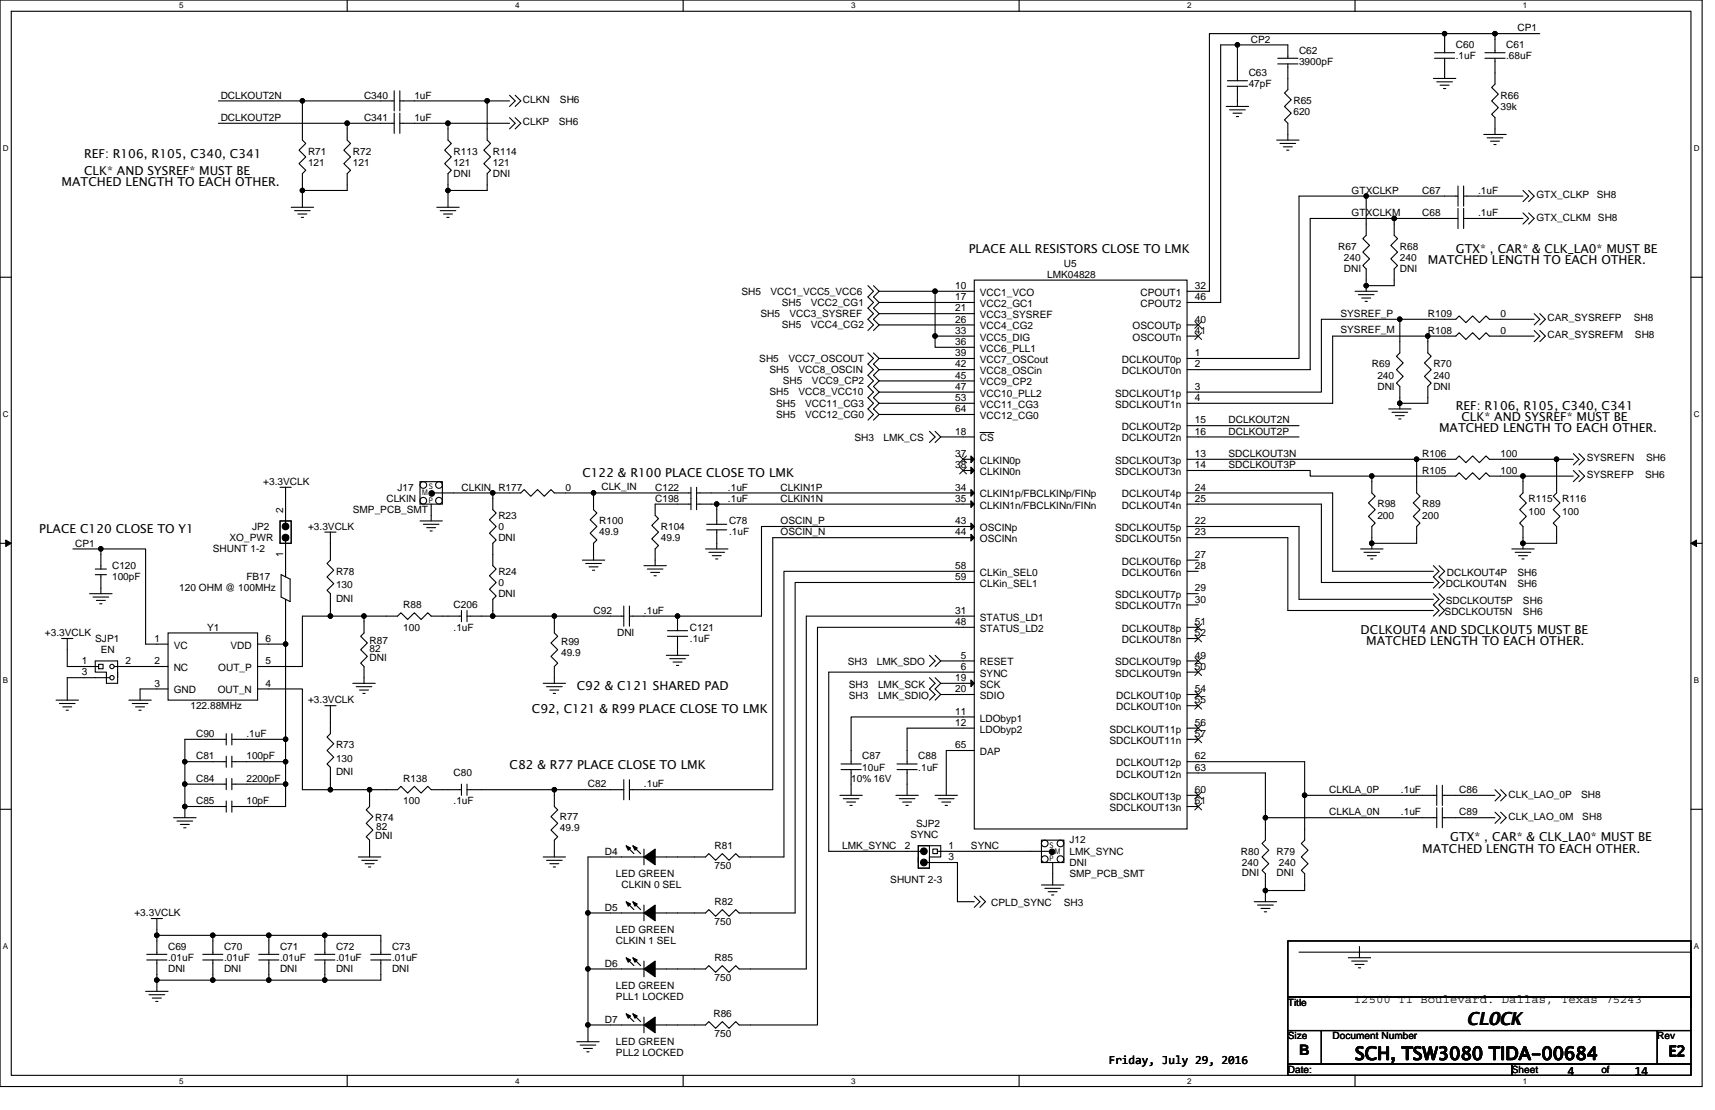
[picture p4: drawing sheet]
<svg xmlns="http://www.w3.org/2000/svg" width="432mm" height="279mm" viewBox="0 0 432 279" stroke-linecap="round" stroke-linejoin="round" font-family="sans-serif">
<path d="M0 0h428.6v273.5h-428.6zM2.8 2.8h422.9v267.9h-422.9z" fill="none" stroke="#000" stroke-width=".28"/>
<g fill="#fff">
<path d="M45.1 .3h1.1v2.3h-1.1z"/>
<path d="M45.1 271h1.1v2.2h-1.1z"/>
</g>
<path d="M87.4 0v2.8M87.4 270.7v2.8" fill="none" stroke="#000" stroke-width=".28"/>
<g fill="#fff">
<path d="M129.7 .3h1.1v2.3h-1.1z"/>
<path d="M129.7 271h1.1v2.2h-1.1z"/>
</g>
<path d="M172 0v2.8M172 270.7v2.8" fill="none" stroke="#000" stroke-width=".28"/>
<g fill="#fff">
<path d="M214.3 .3h1.1v2.3h-1.1z"/>
<path d="M214.3 271h1.1v2.2h-1.1z"/>
</g>
<path d="M256.6 0v2.8M256.6 270.7v2.8" fill="none" stroke="#000" stroke-width=".28"/>
<g fill="#fff">
<path d="M298.9 .3h1.1v2.3h-1.1z"/>
<path d="M298.9 271h1.1v2.2h-1.1z"/>
</g>
<path d="M341.2 0v2.8M341.2 270.7v2.8" fill="none" stroke="#000" stroke-width=".28"/>
<g fill="#fff">
<path d="M383.5 .3h1.1v2.3h-1.1z"/>
<path d="M383.5 271h1.1v2.2h-1.1z"/>
<path d="M.7 36.3h1.5v2.3h-1.5z"/>
<path d="M426.5 36.3h1.4v2.3h-1.4z"/>
<path d="M.7 103.3h1.5v2.2h-1.5z"/>
<path d="M426.5 103.3h1.4v2.2h-1.4z"/>
</g>
<path d="M0 69.8h2.8M425.7 69.8h2.9" fill="none" stroke="#000" stroke-width=".28"/>
<g fill="#fff">
<path d="M.7 170.2h1.4v2.3h-1.4z"/>
<path d="M426.5 170.2h1.3v2.3h-1.3z"/>
</g>
<path d="M0 136.8h2.8M425.7 136.8h2.9" fill="none" stroke="#000" stroke-width=".28"/>
<path d="M1.4 135.9l1.4 .9-1.4 .8zM425.7 136.8l1.4-.9v1.7z" fill="#000" stroke="#000" stroke-width=".25"/>
<g fill="#fff">
<path d="M.7 237.2h1.4v2.2h-1.4z"/>
<path d="M426.4 237.2h1.4v2.2h-1.4z"/>
</g>
<g fill="none" stroke="#000" stroke-width=".28">
<path d="M311.6 11.3h-4.3v64.8h-8.4M311.6 11.3h12.7v3.4M311.6 11.3v9M321.7 16.1h5.1M321.7 14.7h5.1M324.3 16.1v6.5l-.9 .8 1.7 1.7-1.7 1.7 1.7 1.7-1.7 1.7 .9 .8v4.3M360.9 19.7h5.6M361.2 14.7h5M361.2 13.3h5M363.7 8.5h12.7M363.7 14.7v5M363.7 13.3v-4.8h-59.2v64.8h-5.6"/>
<path d="M373.9 14.7h5M373.9 13.3h5M376.4 8.5h11.3M376.4 14.7v6.5l-.8 .8 1.7 1.7-1.7 1.7 1.7 1.7-1.7 1.7 .8 .8v4.2M376.4 8.5v4.8M55 31h32.4M55 25.4h21.1M76.1 25.4h23.2M76.1 25.4v9.9l.9 .8-1.7 1.7 1.7 1.7-1.7 1.7 1.7 1.7-.9 .8v4.2M87.4 31h11.9M87.4 31v4.3l.9 .8-1.7 1.7 1.7 1.7-1.7 1.7 1.7 1.7-.9 .8v4.2h-11.3M99.3 28.5v5.1"/>
<path d="M99.3 22.9v5M100.7 28.5v5.1M100.7 31h12.1M100.7 22.9v5M112.8 31h15.5M112.8 31v4.3l.8 .8-1.6 1.7 1.6 1.7-1.6 1.7 1.6 1.7-.8 .8v4.2M122.7 25.4h5.6M122.7 25.4v9.9l.8 .8-1.7 1.7 1.7 1.7-1.7 1.7 1.7 1.7-.8 .8v4.2h-9.9M122.7 25.4h-22M128.3 24l1.4 1.4-1.4 1.4M128.3 29.6l1.4 1.4-1.4 1.4M129.7 24l1.4 1.4-1.4 1.4"/>
<path d="M129.7 29.6l1.4 1.4-1.4 1.4M308.7 26.8h5.7M309 21.7h5.1M309 20.3h5.1M309.6 27.6h3.9M310.4 28.5h2.3M311.3 29.3h.5M311.6 21.7v5.1M321.4 35.3h5.7M322.3 36.1h3.9M323.1 37h2.3M324 37.8h.5"/>
<path d="M361.7 20.6h4M362.6 21.4h2.2M363.4 22.3h.6M373.6 33.8h5.6M374.4 34.7h4M375.3 35.5h2.2M376.1 36.4h.6M73.3 52.2h5.7M74.2 53h3.9M75 53.9h2.3M75.9 54.7h.5M76.1 47.9v4.3"/>
<path d="M110 52.2h5.6M110.8 53h4M111.7 53.9h2.2M112.5 54.7h.6M112.8 47.9v4.3M344 49.4h23.1M351 55h16.1M367.1 46.8v5.1M367.1 52.5v5M368.5 46.8v5.1M368.5 52.5v5M368.5 55h15"/>
<path d="M383.5 47.9l1.4 1.5-1.4 1.4M383.5 53.6l1.4 1.4-1.4 1.4M383.5 49.4h-15M384.9 47.9l1.4 1.5-1.4 1.4M384.9 53.6l1.4 1.4-1.4 1.4M218.5 71.9l1.4 1.4-1.4 1.4 1.4 1.4-1.4 1.5 1.4 1.4-1.4 1.4 1.4 1.4-1.4 1.4M219.9 71.9l1.4 1.4M221.3 79l-1.4 1.4 1.4 1.4M221.3 73.3l-1.4 1.4 1.4 1.4M221.3 76.1l-1.4 1.5 1.4 1.4M221.3 76.1h24M221.3 79h24"/>
<path d="M221.3 73.3h14.1M235.4 73.3v11.3h9.9M235.4 73.3h9.9M245.3 70.5h53.6v138.2h-53.6zM341.2 73.3h5.6M342 74.2h3.9M342.9 75h2.2M343.7 75.9h.6M344 71.9h7v-4.2l.9-.9-1.7-1.6 1.7-1.7-1.7-1.7 1.7-1.7-.9-.9v-4.2h-21.1v38h-31M344 73.3v-5.6l-.9-.9 1.7-1.6-1.7-1.7 1.7-1.7-1.7-1.7 .9-.9v-9.8h-16.9v40.8h-28.2M386.3 79l1.4 1.4-1.4 1.4M387.7 79l1.4 1.4-1.4 1.4"/>
<path d="M218.5 88.8l1.4 1.4-1.4 1.5 1.4 1.3-1.4 1.5 1.4 1.4-1.4 1.4 1.4 1.4-1.4 1.4 1.4 1.4-1.4 1.4 1.4 1.4-1.4 1.4M219.9 88.8l1.4 1.4M221.3 81.8l-1.4 1.4M221.3 98.7l-1.4 1.4 1.4 1.4M221.3 95.9l-1.4 1.4 1.4 1.4M221.3 90.2l-1.4 1.5 1.4 1.3M221.3 93l-1.4 1.5 1.4 1.4M221.3 98.7h24M221.3 93h24M221.3 81.8h24M221.3 95.9h24M221.3 90.2h24"/>
<path d="M235.4 84.6v2.8h9.9M298.9 98.7h33.8v-18.3h19.7v8.4l-.8 .9 1.7 1.7-1.7 1.6 1.7 1.7-1.7 1.7 .8 .9v4.2M298.9 81.8h2.8M298.9 84.6h2.8M352.4 80.4h14.1l.9-.9 1.7 1.7 1.7-1.7 1.7 1.7 1.6-1.7 .9 .9h11.3M359.5 84.6v4.2l.8 .9-1.7 1.7 1.7 1.6-1.7 1.7 1.7 1.7-.8 .9v4.2h-7.1M359.5 84.6h-24v16.9h-36.6M359.5 84.6h7l.9-.8 1.7 1.6 1.7-1.6 1.7 1.6 1.6-1.6 .9 .8h11.3M386.3 83.2l1.4 1.4-1.4 1.4M387.7 83.2l1.4 1.4-1.4 1.4M221.3 101.5l-1.4 1.4 1.4 1.4M221.3 104.3l-1.4 1.4"/>
<path d="M221.3 101.5h24M221.3 104.3h24M234 108.6l1.4 1.4-1.4 1.4M235.4 108.6l1.5 1.4M236.9 110l-1.5 1.4M236.9 110h8.4M242.5 115.6h2.8M242.5 118.4h2.8M298.9 115.6h57.8M298.9 118.4h31v1.4h15.5M298.9 110h28.2M298.9 107.1h28.2"/>
<path d="M345.4 119.8v4.3l.8 .8-1.6 1.7 1.6 1.7-1.6 1.7 1.6 1.7-.8 .8v4.3M349.6 102.9h5.7M350.5 103.8h3.9M351.3 104.6h2.3M352.1 105.5h.6M352.4 101.5v1.4M356.7 115.6v8.5l.8 .8-1.7 1.7 1.7 1.7-1.7 1.7 1.7 1.7-.8 .8v4.3h-11.3M356.7 115.6h9.8l.9-.8 1.7 1.7 1.7-1.7 1.7 1.7 1.6-1.7 .9 .8h16.9v8.5l-.8 .8 1.7 1.7-1.7 1.7 1.7 1.7-1.7 1.7 .8 .8v4.3h-8.4M383.5 119.8h-8.5l-.9-.8-1.6 1.7-1.7-1.7-1.7 1.7-1.7-1.7-.9 .8h-21.1M383.5 119.8v4.3l-.9 .8 1.7 1.7-1.7 1.7 1.7 1.7-1.7 1.7 .9 .8v4.3M383.5 119.8h12.6M391.9 115.6h4.2"/>
<path d="M396.1 118.4l1.5 1.4-1.5 1.4M396.1 114.2l1.5 1.4-1.5 1.4M397.6 118.4l1.4 1.4-1.4 1.4M397.6 114.2l1.4 1.4-1.4 1.4M18.4 138.2h7M25.4 138.2h11.3v23.9h5.6M25.4 138.2v5M70.5 131.1h2.8v5.7h-2.8zM70.5 122.7h2.8M71.4 134.8h1.1v1.1h-1.1zM71.9 136.8v8.4M71.9 122.7v9.3"/>
<path d="M71.9 135.9v.9M81.8 133.9h2.8M83.2 133.9v7.1l-.9 .8 1.7 1.7-1.7 1.7 1.7 1.7-1.7 1.7 .9 .8v5.7M105.7 131.1h5.7M105.7 121.2h5.7v5.7h-5.7zM106.6 132h3.9M107.4 132.8h2.3M108.3 133.6h.5M108.6 126.9v4.2M109.4 124.1h14.7M124.1 124.1h7l.9-.9 1.6 1.7 1.7-1.7 1.7 1.7 1.7-1.7 .9 .9h9.8M124.1 124.1v4.2l.8 .8-1.7 1.7 1.7 1.7-1.7 1.7 1.7 1.7-.8 .9v5.6l.8 .8-1.7 1.7 1.7 1.7-1.7 1.7 1.7 1.7-.8 .9v4.2h15.5"/>
<path d="M149.4 124.1v4.2l.9 .8-1.7 1.7 1.7 1.7-1.7 1.7 1.7 1.7-.9 .9v4.2M149.4 124.1h24.6M174 122.7v5.6M174 126.9h-9v2.8l.8 .9-1.7 1.6 1.7 1.7-1.7 1.7 1.7 1.7-.8 .9v4.2M175.4 124.1h69.9M175.4 126.9h5.1M175.4 122.7v5.6M177.6 138.2h5.7M177.9 132h5.1M177.9 133.4h5.1M178.5 139h3.9M179.3 139.9h2.3"/>
<path d="M180.5 126.9h64.8M180.5 126.9v5.1M180.5 133.4v4.8M245.3 132.5h-53.6v22.6h-21.1M245.3 135.3h-50.7v63.5h-36.1M298.9 126.9h33.8v19.7h28.2M298.9 124.1h36.6v19.7h25.4M298.9 132.5h28.2v18.4h33.8M298.9 135.3h25.4v18.4h36.6M342.6 138.2h5.6M343.4 139h4M344.3 139.9h2.2"/>
<path d="M345.4 136.8v1.4M380.6 138.2h5.7M381.5 139h3.9M382.3 139.9h2.3M383.5 136.8v1.4M22.6 149.4h5.6M23.4 150.3h4M24 144.7h2.8M24 143.2h2.8M24.3 151.1h2.2M25.1 152h.6M25.4 144.7v4.7"/>
<path d="M42.3 159.3h22.6v16.9h-22.6zM70.8 144.7l2.2 1.1v5.6l-2.2-1.1zM71.9 150.9v11.2M83.2 155.1h8.5M83.2 155.1h-7.1v12.7h-11.2M91.7 155.1v4.2l-.9 .9 1.7 1.6-1.7 1.7 1.7 1.7-1.7 1.7 .9 .9v4.2M91.7 155.1h8.4l.8-.9 1.7 1.7 1.7-1.7 1.7 1.7 1.7-1.7 .9 .9h7.6M116.2 153.7v2.8M117.6 155.1h6.5M117.6 153.7v2.8M139.6 155.1h17.5M139.6 155.1v4.2l.8 .9-1.7 1.6 1.7 1.7-1.7 1.7 1.7 1.7-.8 .9v4.2"/>
<path d="M146.6 141h5.7M147.5 141.8h3.9M148.3 142.7h2.3M149.2 143.5h.5M157.1 152.5v5.1M158.5 152.5v5.1M158.5 155.1h12.1M162.1 142.4h5.7M163 143.2h3.9M163.8 144.1h2.3M164.7 144.9h.5M168.1 158.7h5"/>
<path d="M170.6 155.1v3.6M180.2 140.7h.5M245.3 155.1h-42.3v88.8h-16.9l-.8-.8-1.7 1.7-1.7-1.7-1.7 1.7-1.7-1.7-.9 .8h-12.6M245.3 146.6h-45.1v83.2h-14.1l-.8-.8-1.7 1.7-1.7-1.7-1.7 1.7-1.7-1.7-.9 .8h-12.6M245.3 157.9h-39.5v100.1h-19.7l-.8-.8-1.7 1.6-1.7-1.6-1.7 1.6-1.7-1.6-.9 .8h-12.6M245.3 143.8h-47.9v71.9h-11.3l-.8-.8-1.7 1.7-1.7-1.7-1.7 1.7-1.7-1.7-.9 .8h-12.6M298.9 141h2.8M298.9 143.8h2.8M298.9 152.3h2.8M298.9 157.9h2.8M298.9 149.4h2.8M345.1 140.7h.6"/>
<path d="M360.9 149.4l1.4 1.5-1.4 1.4 1.4 1.4-1.4 1.4M360.9 142.4l1.4 1.4-1.4 1.4 1.4 1.4-1.4 1.4M362.3 149.4l1.4 1.5-1.4 1.4 1.4 1.4-1.4 1.4M362.3 142.4l1.4 1.4-1.4 1.4 1.4 1.4-1.4 1.4M383.2 140.7h.5M14.1 176.2h5.6M15 177.1h3.9M15.5 160.7h2.9M15.8 177.9h2.3M16.7 178.8h.5M16.9 160.7v7.1h7.9M24.8 167.2h1.2v1.1h-1.2z"/>
<path d="M27.6 170.6h-10.7v5.6M28.8 167.8h13.5M29.6 169.2v2.8h-2.8v-2.8h-2.8v-2.8h5.6v4.2M32.4 176.2h5.7M33.3 177.1h3.9M34.1 177.9h2.3M35 178.8h.5M42.3 173.4h-7v2.8M64.9 162.1h7M64.9 173.4h11.2v25.4h7.1M71.9 162.1v24M81.8 177.6h2.8"/>
<path d="M83.2 177.6v7.1l-.9 .8 1.7 1.7-1.7 1.7 1.7 1.7-1.7 1.7 .9 .8v5.7M88.8 172h5.7M89.7 172.8h3.9M90.5 173.7h2.3M91.4 174.5h.5M136.8 172h5.6M137.6 172.8h3.9M138.5 173.7h2.2M139.3 174.5h.6M167.8 165h5.6M168.1 160.2h5M168.6 165.8h4"/>
<path d="M169.5 166.6h2.2M170.3 167.5h.6M170.6 160.2v4.8M234 170.6l1.4 1.4-1.4 1.4 1.4 1.4-1.4 1.4M234 165l1.4 1.4-1.4 1.4M235.4 170.6l1.5 1.4M235.4 165l1.5 1.4M236.9 174.8h8.4M236.9 172h8.4M236.9 172l-1.5 1.4 1.5 1.4M236.9 166.4l-1.5 1.4M236.9 174.8l-1.5 1.4"/>
<path d="M236.9 166.4h8.4M245.3 169.2h-36.6v45.1h23.4M298.9 160.7h2.8M298.9 166.4h2.8M298.9 169.2h2.8M298.9 174.8h2.8M298.9 177.6h2.8M46.5 197.4v5.6h10.5M46.5 191.7v5.7h10.5M57 184.7v2.8M57 196v2.8M57 186.1h-10.5v5.6h10.5"/>
<path d="M57 190.3v2.8M58.4 186.1h13.5M58.4 197.4h13.5M58.4 184.7v2.8M58.4 196v2.8M58.4 191.7h13.5M58.4 190.3v2.8M71.9 186.1v5.6M71.9 197.4v5.6h-13.5M71.9 191.7v5.7M83.2 198.8h9.8M93 198.8v4.2l-.8 .9 1.7 1.6-1.7 1.7 1.7 1.7-1.7 1.7 .8 .9v4.2"/>
<path d="M93 198.8h7.1l.8-.9 1.7 1.7 1.7-1.7 1.7 1.7 1.7-1.7 .9 .9h7.6M116.2 197.4v2.8M117.6 198.8h22M117.6 197.4v2.8M139.6 198.8h17.5M139.6 198.8v4.2l.8 .9-1.7 1.6 1.7 1.7-1.7 1.7 1.7 1.7-.8 .9v4.2M157.1 196.3v5M158.5 196.3v5M211.8 193.7h5M211.8 192.3h5M214.3 193.7v6.5M225.8 193.7h5.1"/>
<path d="M225.8 192.3h5.1M228.4 193.7v6.5M245.3 188.9h-7v11.3M245.3 183.3h-16.9v9M245.3 180.5h-31v11.8M298.9 191.7h29.6v8.5M298.9 194.6h19.7v11.2M298.9 183.3h2.8M298.9 186.1h2.8M361.7 197.7v5M363.2 197.7v5M376.4 198.8l1.4 1.4-1.4 1.4"/>
<path d="M377.8 198.8l1.4 1.4-1.4 1.4M0 203.7h2.8M43.7 205.8h5.7M44.6 206.7h3.9M45.4 207.5h2.3M46.2 208.4h.6M46.5 203v2.8M57 201.6v2.8M58.4 201.6v2.8M90.2 215.7h5.7M91.1 216.6h3.9M91.9 217.4h2.3"/>
<path d="M92.8 218.2h.5M136.8 215.7h5.6M137.6 216.6h3.9M138.5 217.4h2.2M139.3 218.2h.6M157.9 213.2l1.7 1.7M159.6 213.2l1.7 1.7M162.1 215.7h-14.1v14.1M162.1 213.7v4M211.5 200.2h5.6M212.3 201h4M213.2 201.9h2.2"/>
<path d="M214 202.7h.6M225.6 200.2h5.6M226.4 201h4M227.3 201.9h2.2M228.1 202.7h.6M231.2 218.5h2.8M231.2 212.9h2.8v5.6M231.2 212.9v4.2M231.2 215.7v2.8M231.2 212.9v5.6M231.2 212.9h5.7v2.8h-2.9v2.8M233.2 217.1h7.9v9.9h4.2"/>
<path d="M234.9 213.7h1.1v1.2h-1.1zM235.4 200.2h5.7M236.3 201h3.9M237.1 201.9h2.3M238 202.7h.5M262.2 211.5h5.7v5.6h-5.7zM264.2 214.3h-28.2M265 217.1v5.7M298.9 200.2h2.8M298.9 203h2.8M318.6 205.8v5.7l-.8 .8 1.6 1.7-1.6 1.7 1.6 1.7-1.6 1.7 .8 .8v4.3M318.6 205.8h43.1"/>
<path d="M328.5 200.2v11.3l-.9 .8 1.7 1.7-1.7 1.7 1.7 1.7-1.7 1.7 .9 .8v4.3h-9.9M328.5 200.2h33.2M361.7 203.3v5.1M363.2 205.8h13.2M363.2 203.3v5.1M363.2 200.2h13.2M376.4 204.4l1.4 1.4-1.4 1.4M377.8 204.4l1.4 1.4-1.4 1.4M425.7 203.7h2.9M38.1 231.2h2.8M39.5 235.4v4.8M39.5 235.4h14.1"/>
<path d="M39.5 231.2v4.2M53.6 235.4h14.1M53.6 235.4v4.8M67.7 235.4h14.1M67.7 235.4v4.8M81.8 235.4h14.1v4.8M81.8 235.4v4.8M148 229.8v14.1M148 229.8h14.1M157.9 227.3l1.7 1.7M159.6 227.3l1.7 1.7M162.1 227.8v4"/>
<path d="M245.3 225.6l1.4 1.4-1.4 1.4M246.7 225.6l1.4 1.4-1.4 1.4M262.2 222.8h5.7M263.1 223.6h3.9M263.9 224.5h2.3M264.8 225.3h.5M315.8 227h5.6M316.6 227.8h4M317.5 228.7h2.2M318.3 229.5h.6M318.6 224.2v2.8M324.3 236.9h101.4v14.1h-101.4z"/>
<path d="M327.1 239.7h98.6v14.1v-2.8M342.3 238.3v2.8M36.7 249.5h5.6M37 241.6h5M37 240.2h5M37.5 250.4h4M38.4 251.2h2.2M39.2 252.1h.6M39.5 246.7v2.8M39.5 241.6v5.1M39.5 246.7h14.1M51.1 241.6h5"/>
<path d="M51.1 240.2h5M53.6 246.7h14.1M53.6 241.6v5.1M65.2 241.6h5M65.2 240.2h5M67.7 241.6v5.1h14.1M79.2 241.6h5.1M79.2 240.2h5.1M81.8 241.6v5.1M93.3 241.6h5.1M93.3 240.2h5.1M95.9 241.6v5.1h-14.1"/>
<path d="M148 258v4.2M148 258h14.1M148 243.9h14.1M148 243.9v14.1M157.9 241.4l1.7 1.7M157.9 255.5l1.7 1.7M159.6 241.4l1.7 1.7M159.6 255.5l1.7 1.7M162.1 256v4M162.1 241.9v4M324.3 251h101.4v8.4h-101.4zM324.3 259.4h8.4v8.5h-8.4z"/>
<path d="M332.7 259.4h84.6v8.5h-84.6zM339.5 241.1h5.6M340.3 241.9h4M341.2 242.8h2.2M342 243.6h.6M417.3 259.4h8.4v8.5h-8.4zM145.2 262.2h5.7M146.1 263.1h3.9M146.9 263.9h2.3M147.7 264.8h.6M324.3 267.9h56.3v2.8h-56.3zM380.6 267.9h45.1v2.8h-45.1z"/>
<circle cx="71.9" cy="132.5" r=".55"/>
<circle cx="106.6" cy="126" r=".84"/>
<circle cx="106.6" cy="122.1" r=".84"/>
<circle cx="110.5" cy="122.1" r=".84"/>
<circle cx="110.5" cy="126" r=".84"/>
<circle cx="28.2" cy="167.8" r=".55"/>
<circle cx="28.2" cy="170.6" r=".55"/>
<circle cx="232.6" cy="214.3" r=".56"/>
<circle cx="232.6" cy="217.1" r=".55"/>
<circle cx="263" cy="212.3" r=".84"/>
<circle cx="263" cy="216.2" r=".84"/>
<circle cx="267" cy="216.2" r=".84"/>
<circle cx="267" cy="212.3" r=".84"/>
</g>
<g fill="#000" stroke="#000" stroke-width=".28">
<path d="M244.5 114.8l.8 .8-.8 .9zM244.5 117.6l.8 .8-.8 .9zM244.5 123.2l.8 .9-.8 .8zM244.5 126l.8 .9-.8 .8zM244.5 131.7l.8 .8-.8 .9zM244.5 134.5l.8 .8-.8 .9zM244.5 171.2l.8 .8-.8 .8z"/>
<path d="M157.6 212.9l1.1 .5-.5 .6z" fill-rule="evenodd"/>
<path d="M159.3 212.9l1.1 .5-.5 .6z" fill-rule="evenodd"/>
<path d="M162.1 215.7l2.9-2v4z" fill-rule="evenodd"/>
<path d="M157.6 227l1.1 .5-.5 .6z" fill-rule="evenodd"/>
<path d="M159.3 227l1.1 .5-.5 .6z" fill-rule="evenodd"/>
<path d="M162.1 229.8l2.9-2v4z" fill-rule="evenodd"/>
<path d="M157.6 241.1l1.1 .5-.5 .6z" fill-rule="evenodd"/>
<path d="M157.6 255.2l1.1 .5-.5 .6z" fill-rule="evenodd"/>
<path d="M159.3 241.1l1.1 .5-.5 .6z" fill-rule="evenodd"/>
<path d="M159.3 255.2l1.1 .5-.5 .6z" fill-rule="evenodd"/>
<path d="M162.1 243.9l2.9-2v4z" fill-rule="evenodd"/>
<path d="M162.1 258l2.9-2v4z" fill-rule="evenodd"/>
<circle cx="311.5" cy="11.3" r=".55"/>
<circle cx="363.7" cy="8.5" r=".55"/>
<circle cx="376.4" cy="8.5" r=".56"/>
<circle cx="76.1" cy="25.4" r=".55"/>
<circle cx="87.4" cy="31" r=".57"/>
<circle cx="112.8" cy="31" r=".56"/>
<circle cx="122.7" cy="25.4" r=".56"/>
<circle cx="76.1" cy="47.9" r=".55"/>
<circle cx="112.8" cy="47.9" r=".55"/>
<circle cx="344" cy="49.3" r=".55"/>
<circle cx="351" cy="55" r=".55"/>
<circle cx="235.4" cy="73.3" r=".57"/>
<circle cx="344" cy="71.9" r=".55"/>
<circle cx="235.4" cy="84.6" r=".56"/>
<circle cx="352.4" cy="80.4" r=".56"/>
<circle cx="359.5" cy="84.6" r=".55"/>
<circle cx="345.4" cy="119.8" r=".55"/>
<circle cx="352.4" cy="101.5" r=".56"/>
<circle cx="356.7" cy="115.6" r=".56"/>
<circle cx="383.4" cy="119.8" r=".56"/>
<circle cx="391.9" cy="115.6" r=".56"/>
<circle cx="25.4" cy="138.2" r=".55"/>
<circle cx="71.9" cy="135.3" r=".84"/>
<circle cx="71.9" cy="132.5" r=".84"/>
<circle cx="108.7" cy="124.2" r=".7"/>
<circle cx="124.1" cy="124.1" r=".55"/>
<circle cx="149.4" cy="124.1" r=".55"/>
<circle cx="180.4" cy="126.9" r=".55"/>
<circle cx="345.4" cy="136.7" r=".56"/>
<circle cx="383.4" cy="136.7" r=".57"/>
<circle cx="83.2" cy="155.1" r=".55"/>
<circle cx="91.6" cy="155.1" r=".55"/>
<circle cx="124.1" cy="155.1" r=".55"/>
<circle cx="139.6" cy="155.1" r=".55"/>
<circle cx="170.6" cy="155.1" r=".55"/>
<circle cx="71.9" cy="162.1" r=".55"/>
<circle cx="46.5" cy="197.4" r=".55"/>
<circle cx="46.5" cy="191.7" r=".55"/>
<circle cx="71.9" cy="186.1" r=".56"/>
<circle cx="71.9" cy="191.7" r=".55"/>
<circle cx="71.9" cy="197.4" r=".55"/>
<circle cx="83.2" cy="198.8" r=".55"/>
<circle cx="93" cy="198.8" r=".55"/>
<circle cx="139.6" cy="198.8" r=".55"/>
<circle cx="46.5" cy="203" r=".55"/>
<circle cx="232.6" cy="214.3" r=".84"/>
<circle cx="232.6" cy="217.1" r=".84"/>
<circle cx="264.9" cy="214.4" r=".69"/>
<circle cx="318.6" cy="205.8" r=".55"/>
<circle cx="328.5" cy="200.2" r=".56"/>
<circle cx="39.5" cy="235.4" r=".56"/>
<circle cx="53.6" cy="235.4" r=".56"/>
<circle cx="67.7" cy="235.4" r=".56"/>
<circle cx="81.8" cy="235.4" r=".56"/>
<circle cx="148" cy="229.8" r=".55"/>
<circle cx="318.6" cy="224.2" r=".55"/>
<circle cx="39.5" cy="246.7" r=".55"/>
<circle cx="53.6" cy="246.7" r=".55"/>
<circle cx="67.7" cy="246.7" r=".55"/>
<circle cx="81.8" cy="246.7" r=".55"/>
<circle cx="148" cy="243.9" r=".55"/>
<circle cx="148" cy="258" r=".55"/>
</g>
<g fill="none" stroke="#000" stroke-width=".25">
<path d="M300.8 80.9l1.8 1.8M300.8 83.8l1.8 1.7M302.5 80.9l-1.7 1.8M302.5 83.8l-1.7 1.7M241.6 114.8l1.8 1.7M241.6 117.6l1.8 1.7M243.3 114.8l-1.7 1.7M243.3 117.6l-1.7 1.7M246.7 108.9h3.6M300.8 157.1l1.8 1.7M300.8 159.9l1.8 1.7M302.5 157.1l-1.7 1.7"/>
<path d="M302.5 159.9l-1.7 1.7M300.8 165.5l1.8 1.7M300.8 168.3l1.8 1.8M300.8 174l1.8 1.7M300.8 176.8l1.8 1.7M302.5 165.5l-1.7 1.7M302.5 168.3l-1.7 1.8M302.5 174l-1.7 1.7M302.5 176.8l-1.7 1.7M300.8 182.4l1.8 1.8M300.8 185.3l1.8 1.7M300.8 199.3l1.8 1.8"/>
<path d="M302.5 182.4l-1.7 1.8M302.5 185.3l-1.7 1.7M302.5 199.3l-1.7 1.8M300.8 202.2l1.8 1.7M302.5 202.2l-1.7 1.7"/>
</g>
<g font-size="4.5">
<text x="369.4" y="258">CLOCK</text>
<text x="341.2" y="266.7">SCH, TSW3080 TIDA-00684</text>
</g>
<g font-size="3.7">
<text x="327.1" y="265.6">B</text>
<text x="420.1" y="265.9">E2</text>
</g>
<g font-size="3.1">
<text x="21.2" y="39.8">REF: R106, R105, C340, C341</text>
<text x="15.5" y="46.8">MATCHED LENGTH TO EACH OTHER.</text>
<text x="21.2" y="44">CLK* AND SYSREF* MUST BE</text>
<text x="243.9" y="63.8">PLACE ALL RESISTORS CLOSE TO LMK</text>
<text x="366.5" y="63.8">GTX* , CAR* &amp; CLK_LA0* MUST BE</text>
<text x="359.5" y="66.6">MATCHED LENGTH TO EACH OTHER.</text>
<text x="366.5" y="103.2">REF: R106, R105, C340, C341</text>
<text x="367.9" y="106">CLK* AND SYSREF* MUST BE</text>
<text x="362.3" y="108.9">MATCHED LENGTH TO EACH OTHER.</text>
<text x="146.6" y="120.1">C122 &amp; R100 PLACE CLOSE TO LMK</text>
<text x="9.9" y="134.2">PLACE C120 CLOSE TO Y1</text>
<text x="342.6" y="159.6">DCLKOUT4 AND SDCLKOUT5 MUST BE</text>
<text x="344" y="162.4">MATCHED LENGTH TO EACH OTHER.</text>
<text x="145.2" y="173.7">C92 &amp; C121 SHARED PAD</text>
<text x="133.9" y="179.3">C92, C121 &amp; R99 PLACE CLOSE TO LMK</text>
<text x="128.3" y="193.4">C82 &amp; R77 PLACE CLOSE TO LMK</text>
<text x="358.1" y="214.6">MATCHED LENGTH TO EACH OTHER.</text>
<text x="365.1" y="211.8">GTX* , CAR* &amp; CLK_LA0* MUST BE</text>
<text x="340.9" y="252.6">12500 TI Boulevard. Dallas, Texas 75243</text>
<text x="279.1" y="267.9">Friday, July 29, 2016</text>
<text x="394.7" y="270.7">4</text>
<text x="411.6" y="270.7">14</text>
</g>
<g font-size="2.5">
<text x="315" y="10.7">CP2</text>
<text x="382.1" y="7.9">CP1</text>
<text x="327.1" y="13.5">C62</text>
<text x="327.1" y="16.4">3900pF</text>
<text x="366.5" y="12.1">C60</text>
<text x="366.5" y="14.9">.1uF</text>
<text x="379.2" y="12.1">C61</text>
<text x="379.2" y="14.9">.68uF</text>
<text x="314.4" y="19.2">C63</text>
<text x="314.4" y="22">47pF</text>
<text x="55.6" y="24.8">DCLKOUT2N</text>
<text x="91.7" y="24.8">C340</text>
<text x="104.3" y="24.8">1uF</text>
<text x="131.7" y="26">CLKN</text>
<text x="141" y="26">SH6</text>
<text x="325.6" y="26.2">R65</text>
<text x="325.6" y="29">620</text>
<text x="377.8" y="24.8">R66</text>
<text x="377.8" y="27.6">39k</text>
<text x="55.6" y="30.5">DCLKOUT2P</text>
<text x="91.7" y="30.5">C341</text>
<text x="104.3" y="30.5">1uF</text>
<text x="131.7" y="31.6">CLKP</text>
<text x="140.7" y="31.6">SH6</text>
<text x="77.6" y="38.9">R71</text>
<text x="77.6" y="41.7">121</text>
<text x="88.8" y="38.9">R72</text>
<text x="88.8" y="41.7">121</text>
<text x="114.2" y="38.9">R113</text>
<text x="114.2" y="41.7">121</text>
<text x="124.1" y="38.9">R114</text>
<text x="124.1" y="41.7">121</text>
<text x="114.2" y="44.6">DNI</text>
<text x="124.1" y="44.6">DNI</text>
<text x="340.3" y="48.8">GTXCLKP</text>
<text x="358.1" y="48.8">C67</text>
<text x="372.2" y="48.8">.1uF</text>
<text x="386.8" y="49.9">GTX_CLKP</text>
<text x="402.1" y="49.9">SH8</text>
<text x="340.3" y="54.4">GTXCLKM</text>
<text x="358.1" y="54.4">C68</text>
<text x="372.2" y="54.4">.1uF</text>
<text x="386.8" y="55.5">GTX_CLKM</text>
<text x="402.3" y="55.5">SH8</text>
<text x="336.9" y="62.9">R67</text>
<text x="338.3" y="65.7">240</text>
<text x="352.4" y="62.9">R68</text>
<text x="352.4" y="65.7">240</text>
<text x="263.6" y="69.9">LMK04828</text>
<text x="267.9" y="67.1">U5</text>
<text x="338.3" y="68.5">DNI</text>
<text x="352.4" y="68.5">DNI</text>
<text x="186.7" y="74.1">SH5</text>
<text x="194" y="74.1">VCC1_VCC5_VCC6</text>
<text x="196.8" y="77">SH5</text>
<text x="204.1" y="77">VCC2_CG1</text>
<text x="240.5" y="72.7">10</text>
<text x="240.5" y="75.5">17</text>
<text x="246.7" y="74.5">VCC1_VCO</text>
<text x="246.7" y="77.3">VCC2_GC1</text>
<text x="287.1" y="74.5">CPOUT1</text>
<text x="287.1" y="77.3">CPOUT2</text>
<text x="300.8" y="72.7">32</text>
<text x="300.8" y="75.5">46</text>
<text x="191.5" y="79.8">SH5</text>
<text x="196.8" y="82.6">SH5</text>
<text x="198.8" y="79.8">VCC3_SYSREF</text>
<text x="204.1" y="82.6">VCC4_CG2</text>
<text x="240.5" y="78.4">21</text>
<text x="240.5" y="81.2">26</text>
<text x="246.7" y="80.1">VCC3_SYSREF</text>
<text x="246.7" y="82.9">VCC4_CG2</text>
<text x="285.2" y="82.9">OSCOUTp</text>
<text x="300.8" y="81.2">40</text>
<text x="337.5" y="79.7">SYSREF_P</text>
<text x="337.5" y="83.9">SYSREF_M</text>
<text x="359.5" y="79.8">R109</text>
<text x="377.8" y="79.8">0</text>
<text x="389.7" y="80.9">CAR_SYSREFP</text>
<text x="411.4" y="80.9">SH8</text>
<text x="240.5" y="84">33</text>
<text x="240.5" y="86.8">36</text>
<text x="240.5" y="89.6">39</text>
<text x="246.7" y="85.7">VCC5_DIG</text>
<text x="246.7" y="88.6">VCC6_PLL1</text>
<text x="285.2" y="85.7">OSCOUTn</text>
<text x="300.8" y="89.6">1</text>
<text x="300.8" y="84">41</text>
<text x="359.5" y="84">R108</text>
<text x="377.8" y="84">0</text>
<text x="389.7" y="85.2">CAR_SYSREFM</text>
<text x="411.6" y="85.2">SH8</text>
<text x="191.2" y="91.1">SH5</text>
<text x="193.7" y="93.9">SH5</text>
<text x="198.5" y="91.1">VCC7_OSCOUT</text>
<text x="201" y="93.9">VCC8_OSCIN</text>
<text x="240.5" y="92.5">42</text>
<text x="240.5" y="95.3">45</text>
<text x="246.7" y="91.4">VCC7_OSCout</text>
<text x="246.7" y="94.2">VCC8_OSCin</text>
<text x="282.5" y="91.4">DCLKOUT0p</text>
<text x="282.5" y="94.2">DCLKOUT0n</text>
<text x="300.8" y="92.5">2</text>
<text x="345.4" y="92.5">R69</text>
<text x="346.8" y="95.3">240</text>
<text x="360.9" y="92.5">R70</text>
<text x="360.9" y="95.3">240</text>
<text x="193.7" y="99.5">SH5</text>
<text x="197.1" y="96.7">SH5</text>
<text x="201" y="99.5">VCC8_VCC10</text>
<text x="204.4" y="96.7">VCC9_CP2</text>
<text x="240.5" y="98.1">47</text>
<text x="240.5" y="100.9">53</text>
<text x="246.7" y="97">VCC9_CP2</text>
<text x="246.7" y="99.8">VCC10_PLL2</text>
<text x="280.8" y="99.8">SDCLKOUT1p</text>
<text x="300.8" y="98.1">3</text>
<text x="300.8" y="100.9">4</text>
<text x="346.8" y="98.1">DNI</text>
<text x="360.9" y="98.1">DNI</text>
<text x="195.4" y="102.3">SH5</text>
<text x="195.4" y="105.2">SH5</text>
<text x="202.7" y="102.3">VCC11_CG3</text>
<text x="202.7" y="105.2">VCC12_CG0</text>
<text x="240.5" y="103.7">64</text>
<text x="246.7" y="102.7">VCC11_CG3</text>
<text x="246.7" y="105.5">VCC12_CG0</text>
<text x="280.8" y="102.7">SDCLKOUT1n</text>
<text x="300.8" y="106.6">15</text>
<text x="309.3" y="106.6">DCLKOUT2N</text>
<text x="215.1" y="111.1">SH3</text>
<text x="222.5" y="111.1">LMK_CS</text>
<text x="240.5" y="109.4">18</text>
<text x="246.7" y="111.1">CS</text>
<text x="282.5" y="108.3">DCLKOUT2p</text>
<text x="282.5" y="111.1">DCLKOUT2n</text>
<text x="300.8" y="109.4">16</text>
<text x="309.3" y="109.4">DCLKOUT2P</text>
<text x="240.5" y="115">37</text>
<text x="240.5" y="117.8">38</text>
<text x="246.7" y="116.8">CLKIN0p</text>
<text x="246.7" y="119.6">CLKIN0n</text>
<text x="280.8" y="116.8">SDCLKOUT3p</text>
<text x="280.8" y="119.6">SDCLKOUT3n</text>
<text x="300.8" y="115">13</text>
<text x="300.8" y="117.8">14</text>
<text x="309.3" y="115">SDCLKOUT3N</text>
<text x="309.3" y="117.9">SDCLKOUT3P</text>
<text x="358.1" y="119.3">R105</text>
<text x="358.1" y="115">R106</text>
<text x="377.8" y="119.3">100</text>
<text x="377.8" y="115">100</text>
<text x="399.5" y="116.2">SYSREFN</text>
<text x="414.5" y="116.2">SH6</text>
<text x="66.3" y="122.1">+3.3VCLK</text>
<text x="100.1" y="123.5">J17</text>
<text x="116.2" y="123.5">CLKIN</text>
<text x="125.5" y="123.5">R177</text>
<text x="142.4" y="123.5">0</text>
<text x="151.4" y="123.4">CLK_IN</text>
<text x="165" y="123.5">C122</text>
<text x="183.3" y="123.5">.1uF</text>
<text x="196.5" y="123.5">CLKIN1P</text>
<text x="240.5" y="123.5">34</text>
<text x="246.7" y="125.2">CLKIN1p/FBCLKINp/FINp</text>
<text x="282.5" y="125.2">DCLKOUT4p</text>
<text x="300.8" y="123.5">24</text>
<text x="399.5" y="120.4">SYSREFP</text>
<text x="414.2" y="120.4">SH6</text>
<text x="71.3" y="129.2" transform="rotate(-90 71.3 129.2)">2</text>
<text x="88.8" y="129.1">SMP_PCB_SMT</text>
<text x="97.3" y="126.3">CLKIN</text>
<text x="125.5" y="130.5">R23</text>
<text x="150.9" y="132">R100</text>
<text x="165" y="126.3">C198</text>
<text x="183.3" y="126.3">.1uF</text>
<text x="183.6" y="132">C78</text>
<text x="196.5" y="131.8">OSCIN_P</text>
<text x="196.5" y="126.3">CLKIN1N</text>
<text x="240.5" y="126.3">35</text>
<text x="240.5" y="131.9">43</text>
<text x="246.7" y="128">CLKIN1n/FBCLKINn/FINn</text>
<text x="282.5" y="128">DCLKOUT4n</text>
<text x="300.8" y="126.3">25</text>
<text x="300.8" y="131.9">22</text>
<text x="346.8" y="127.7">R98</text>
<text x="346.8" y="130.5">200</text>
<text x="358.1" y="127.7">R89</text>
<text x="358.1" y="130.5">200</text>
<text x="384.9" y="126.3">R115</text>
<text x="384.9" y="129.7">100</text>
<text x="393.3" y="126.3">R116</text>
<text x="393.3" y="129.7">100</text>
<text x="18.9" y="137.6">CP1</text>
<text x="57.8" y="136.2">XO_PWR</text>
<text x="63.5" y="133.4">JP2</text>
<text x="77.6" y="133.4">+3.3VCLK</text>
<text x="125.5" y="133.4">0</text>
<text x="125.5" y="136.2">DNI</text>
<text x="150.9" y="134.8">49.9</text>
<text x="166.4" y="133.4">R104</text>
<text x="166.4" y="136.2">49.9</text>
<text x="183.6" y="134.8">.1uF</text>
<text x="196.5" y="134.7">OSCIN_N</text>
<text x="240.5" y="134.7">44</text>
<text x="246.7" y="133.7">OSCINp</text>
<text x="246.7" y="136.5">OSCINn</text>
<text x="280.8" y="133.7">SDCLKOUT5p</text>
<text x="280.8" y="136.5">SDCLKOUT5n</text>
<text x="300.8" y="134.7">23</text>
<text x="28.2" y="143.2">C120</text>
<text x="53.6" y="139">SHUNT 1-2</text>
<text x="71.3" y="140.1" transform="rotate(-90 71.3 140.1)">1</text>
<text x="240.5" y="143.2">58</text>
<text x="282.5" y="142.1">DCLKOUT6p</text>
<text x="300.8" y="140.4">27</text>
<text x="300.8" y="143.2">28</text>
<text x="28.2" y="146">100pF</text>
<text x="45.1" y="148.9">120 OHM @ 100MHz</text>
<text x="62" y="146.1">FB17</text>
<text x="84.6" y="144.6">R78</text>
<text x="84.6" y="148">130</text>
<text x="125.5" y="144.6">R24</text>
<text x="125.5" y="147.5">0</text>
<text x="240.5" y="146">59</text>
<text x="246.7" y="144.9">CLKin_SEL0</text>
<text x="246.7" y="147.8">CLKin_SEL1</text>
<text x="282.5" y="144.9">DCLKOUT6n</text>
<text x="300.8" y="148.8">29</text>
<text x="364" y="147.7">DCLKOUT4N</text>
<text x="364.3" y="144.9">DCLKOUT4P</text>
<text x="382" y="147.7">SH6</text>
<text x="382" y="144.9">SH6</text>
<text x="84.6" y="151.4">DNI</text>
<text x="101.5" y="153.1">R88</text>
<text x="114.2" y="153.1">C206</text>
<text x="125.5" y="150.3">DNI</text>
<text x="149.4" y="154.5">C92</text>
<text x="162.1" y="154.5">.1uF</text>
<text x="240.5" y="154.5">31</text>
<text x="280.8" y="153.4">SDCLKOUT7n</text>
<text x="280.8" y="150.6">SDCLKOUT7p</text>
<text x="300.8" y="151.7">30</text>
<text x="363.7" y="154.8">SDCLKOUT5N</text>
<text x="364" y="152">SDCLKOUT5P</text>
<text x="383.5" y="154.8">SH6</text>
<text x="383.5" y="152">SH6</text>
<text x="11.3" y="160.1">+3.3VCLK</text>
<text x="24" y="161.6">SJP1</text>
<text x="38.9" y="161.5">1</text>
<text x="52.2" y="158.7">Y1</text>
<text x="66.8" y="161.5">6</text>
<text x="101.5" y="158.7">100</text>
<text x="114.2" y="158.7">.1uF</text>
<text x="155.4" y="160.1">DNI</text>
<text x="173.7" y="158.7">C121</text>
<text x="173.7" y="161.6">.1uF</text>
<text x="240.5" y="157.3">48</text>
<text x="246.7" y="156.2">STATUS_LD1</text>
<text x="246.7" y="159">STATUS_LD2</text>
<text x="282.5" y="159">DCLKOUT8p</text>
<text x="282.5" y="161.9">DCLKOUT8n</text>
<text x="300.8" y="157.3">51</text>
<text x="300.8" y="160.1">52</text>
<text x="20.6" y="167.2">1</text>
<text x="25.4" y="164.4">EN</text>
<text x="31.6" y="167.2">2</text>
<text x="38.9" y="167.2">2</text>
<text x="43.7" y="163.3">VC</text>
<text x="58.1" y="163.3">VDD</text>
<text x="66.8" y="167.2">5</text>
<text x="93" y="162.1">R87</text>
<text x="93" y="164.1">82</text>
<text x="93" y="166.3">DNI</text>
<text x="141.3" y="162.4">R99</text>
<text x="141.3" y="165.2">49.9</text>
<text x="213.4" y="167.5">SH3</text>
<text x="220.8" y="167.5">LMK_SDO</text>
<text x="241.9" y="165.8">5</text>
<text x="246.7" y="167.5">RESET</text>
<text x="280.8" y="167.5">SDCLKOUT9p</text>
<text x="300.8" y="165.8">49</text>
<text x="20.6" y="170">3</text>
<text x="38.9" y="172.8">3</text>
<text x="43.7" y="168.9">NC</text>
<text x="55" y="168.9">OUT_P</text>
<text x="66.8" y="172.8">4</text>
<text x="213.7" y="173.1">SH3</text>
<text x="221.1" y="173.1">LMK_SCK</text>
<text x="240.5" y="171.4">19</text>
<text x="241.9" y="168.6">6</text>
<text x="246.7" y="173.1">SCK</text>
<text x="246.7" y="170.3">SYNC</text>
<text x="280.8" y="170.3">SDCLKOUT9n</text>
<text x="300.8" y="168.6">50</text>
<text x="43.7" y="174.6">GND</text>
<text x="47.9" y="178.5">122.88MHz</text>
<text x="54.8" y="174.6">OUT_N</text>
<text x="77.6" y="177.1">+3.3VCLK</text>
<text x="213.7" y="175.9">SH3</text>
<text x="221.1" y="175.9">LMK_SDIO</text>
<text x="240.5" y="174.2">20</text>
<text x="240.5" y="179.9">11</text>
<text x="246.7" y="176">SDIO</text>
<text x="281.1" y="176">DCLKOUT10p</text>
<text x="281.1" y="178.8">DCLKOUT10n</text>
<text x="300.8" y="174.2">54</text>
<text x="300.8" y="177">55</text>
<text x="49.4" y="185.5">C90</text>
<text x="62" y="185.5">.1uF</text>
<text x="240.5" y="182.7">12</text>
<text x="246.7" y="181.6">LDObyp1</text>
<text x="246.7" y="184.4">LDObyp2</text>
<text x="279.4" y="184.4">SDCLKOUT11p</text>
<text x="300.8" y="182.7">56</text>
<text x="300.8" y="185.5">57</text>
<text x="49.4" y="191.2">C81</text>
<text x="62" y="191.2">100pF</text>
<text x="84.6" y="188.3">R73</text>
<text x="84.6" y="191.7">130</text>
<text x="217.1" y="191.2">C87</text>
<text x="231.2" y="191.2">C88</text>
<text x="240.5" y="188.3">65</text>
<text x="246.7" y="190.1">DAP</text>
<text x="279.4" y="187.2">SDCLKOUT11n</text>
<text x="300.8" y="191.1">62</text>
<text x="49.4" y="196.8">C84</text>
<text x="62" y="196.8">2200pF</text>
<text x="84.6" y="195.1">DNI</text>
<text x="101.5" y="196.8">R138</text>
<text x="114.2" y="195.4">C80</text>
<text x="214.3" y="196.8">10% 16V</text>
<text x="217.1" y="194">10uF</text>
<text x="231.2" y="194">.1uF</text>
<text x="281.1" y="192.9">DCLKOUT12p</text>
<text x="281.1" y="195.7">DCLKOUT12n</text>
<text x="300.8" y="194">63</text>
<text x="49.4" y="202.4">C85</text>
<text x="62" y="202.4">10pF</text>
<text x="101.5" y="202.4">100</text>
<text x="114.2" y="202.4">.1uF</text>
<text x="148" y="198.2">C82</text>
<text x="162.1" y="198.2">.1uF</text>
<text x="279.4" y="201.3">SDCLKOUT13p</text>
<text x="300.8" y="199.6">60</text>
<text x="300.8" y="202.4">61</text>
<text x="334.7" y="199.5">CLKLA_0P</text>
<text x="352.7" y="199.6">.1uF</text>
<text x="367.4" y="199.6">C86</text>
<text x="379.8" y="200.7">CLK_LAO_0P</text>
<text x="398.1" y="200.7">SH8</text>
<text x="94.5" y="206.7">R74</text>
<text x="94.7" y="208.9">82</text>
<text x="141" y="206.4">R77</text>
<text x="141" y="209.2">49.9</text>
<text x="230.7" y="208.1">SJP2</text>
<text x="279.4" y="204.2">SDCLKOUT13n</text>
<text x="334.7" y="205.1">CLKLA_0N</text>
<text x="352.7" y="205.3">.1uF</text>
<text x="367.4" y="205.3">C89</text>
<text x="379.8" y="206.4">CLK_LAO_0M</text>
<text x="398.4" y="206.4">SH8</text>
<text x="94.5" y="211.2">DNI</text>
<text x="152.3" y="215.1">D4</text>
<text x="179.9" y="213.7">R81</text>
<text x="212" y="213.6">LMK_SYNC</text>
<text x="227.8" y="213.7">2</text>
<text x="229.2" y="210.9">SYNC</text>
<text x="238.8" y="213.7">1</text>
<text x="244.5" y="213.7">SYNC</text>
<text x="269.3" y="212.3">J12</text>
<text x="269.3" y="215.1">LMK_SYNC</text>
<text x="312.4" y="215.1">R80</text>
<text x="321.4" y="215.1">R79</text>
<text x="155.1" y="220.8">LED GREEN</text>
<text x="179.9" y="218.8">750</text>
<text x="238.8" y="216.5">3</text>
<text x="269.3" y="220.8">SMP_PCB_SMT</text>
<text x="269.3" y="218">DNI</text>
<text x="312.7" y="218">240</text>
<text x="312.7" y="220.5">DNI</text>
<text x="321.4" y="220.5">DNI</text>
<text x="322" y="218">240</text>
<text x="156.5" y="223.6">CLKIN 0 SEL</text>
<text x="179.9" y="227.8">R82</text>
<text x="224.2" y="222.2">SHUNT 2-3</text>
<text x="33.8" y="230.6">+3.3VCLK</text>
<text x="152.3" y="229.2">D5</text>
<text x="179.9" y="232.9">750</text>
<text x="249.5" y="228.1">CPLD_SYNC</text>
<text x="267.9" y="228.1">SH3</text>
<text x="42.3" y="239.1">C69</text>
<text x="56.4" y="239.1">C70</text>
<text x="70.5" y="239.1">C71</text>
<text x="84.6" y="239.1">C72</text>
<text x="98.7" y="239.1">C73</text>
<text x="155.1" y="234.9">LED GREEN</text>
<text x="155.1" y="237.7">CLKIN 1 SEL</text>
<text x="42.3" y="241.9">.01uF</text>
<text x="42.3" y="244.7">DNI</text>
<text x="56.4" y="241.9">.01uF</text>
<text x="56.4" y="244.7">DNI</text>
<text x="70.5" y="241.9">.01uF</text>
<text x="70.5" y="244.7">DNI</text>
<text x="84.6" y="241.9">.01uF</text>
<text x="84.6" y="244.7">DNI</text>
<text x="98.7" y="241.9">.01uF</text>
<text x="98.7" y="244.7">DNI</text>
<text x="152.3" y="243.3">D6</text>
<text x="179.9" y="241.9">R85</text>
<text x="155.1" y="249">LED GREEN</text>
<text x="155.1" y="251.8">PLL1 LOCKED</text>
<text x="179.9" y="247">750</text>
<text x="152.3" y="257.4">D7</text>
<text x="179.6" y="256">R86</text>
<text x="324.3" y="253.2">Title</text>
<text x="155.1" y="263.1">LED GREEN</text>
<text x="179.9" y="261.1">750</text>
<text x="324.3" y="261.6">Size</text>
<text x="335.5" y="261.6">Document Number</text>
<text x="417.3" y="261.6">Rev</text>
<text x="155.1" y="265.9">PLL2 LOCKED</text>
<text x="324.3" y="270.1">Date:</text>
<text x="380.6" y="270.1">Sheet</text>
<text x="403.2" y="270.1">of</text>
</g>
<g font-size="2">
<text x="45.1" y="2.1">5</text>
<text x="129.7" y="2.1">4</text>
<text x="214.3" y="2.1">3</text>
<text x="298.9" y="2.1">2</text>
<text x="383.5" y="2.1">1</text>
<text x=".7" y="38.1">D</text>
<text x="426.5" y="38.1">D</text>
<text x=".7" y="105.1">C</text>
<text x="426.5" y="105.1">C</text>
<text x="106.3" y="124.6">M</text>
<text x="108" y="123.2">S</text>
<text x="108" y="126.6">P</text>
<text x=".7" y="172">B</text>
<text x="426.5" y="172">B</text>
<text x="264.2" y="213.4">S</text>
<text x="265.6" y="214.8">M</text>
<text x="264.2" y="216.8">P</text>
<text x=".7" y="239">A</text>
<text x="426.5" y="239">A</text>
<text x="45.1" y="272.8">5</text>
<text x="129.7" y="272.8">4</text>
<text x="214.3" y="272.8">3</text>
<text x="298.9" y="272.8">2</text>
<text x="383.5" y="272.8">1</text>
</g>
</svg>
